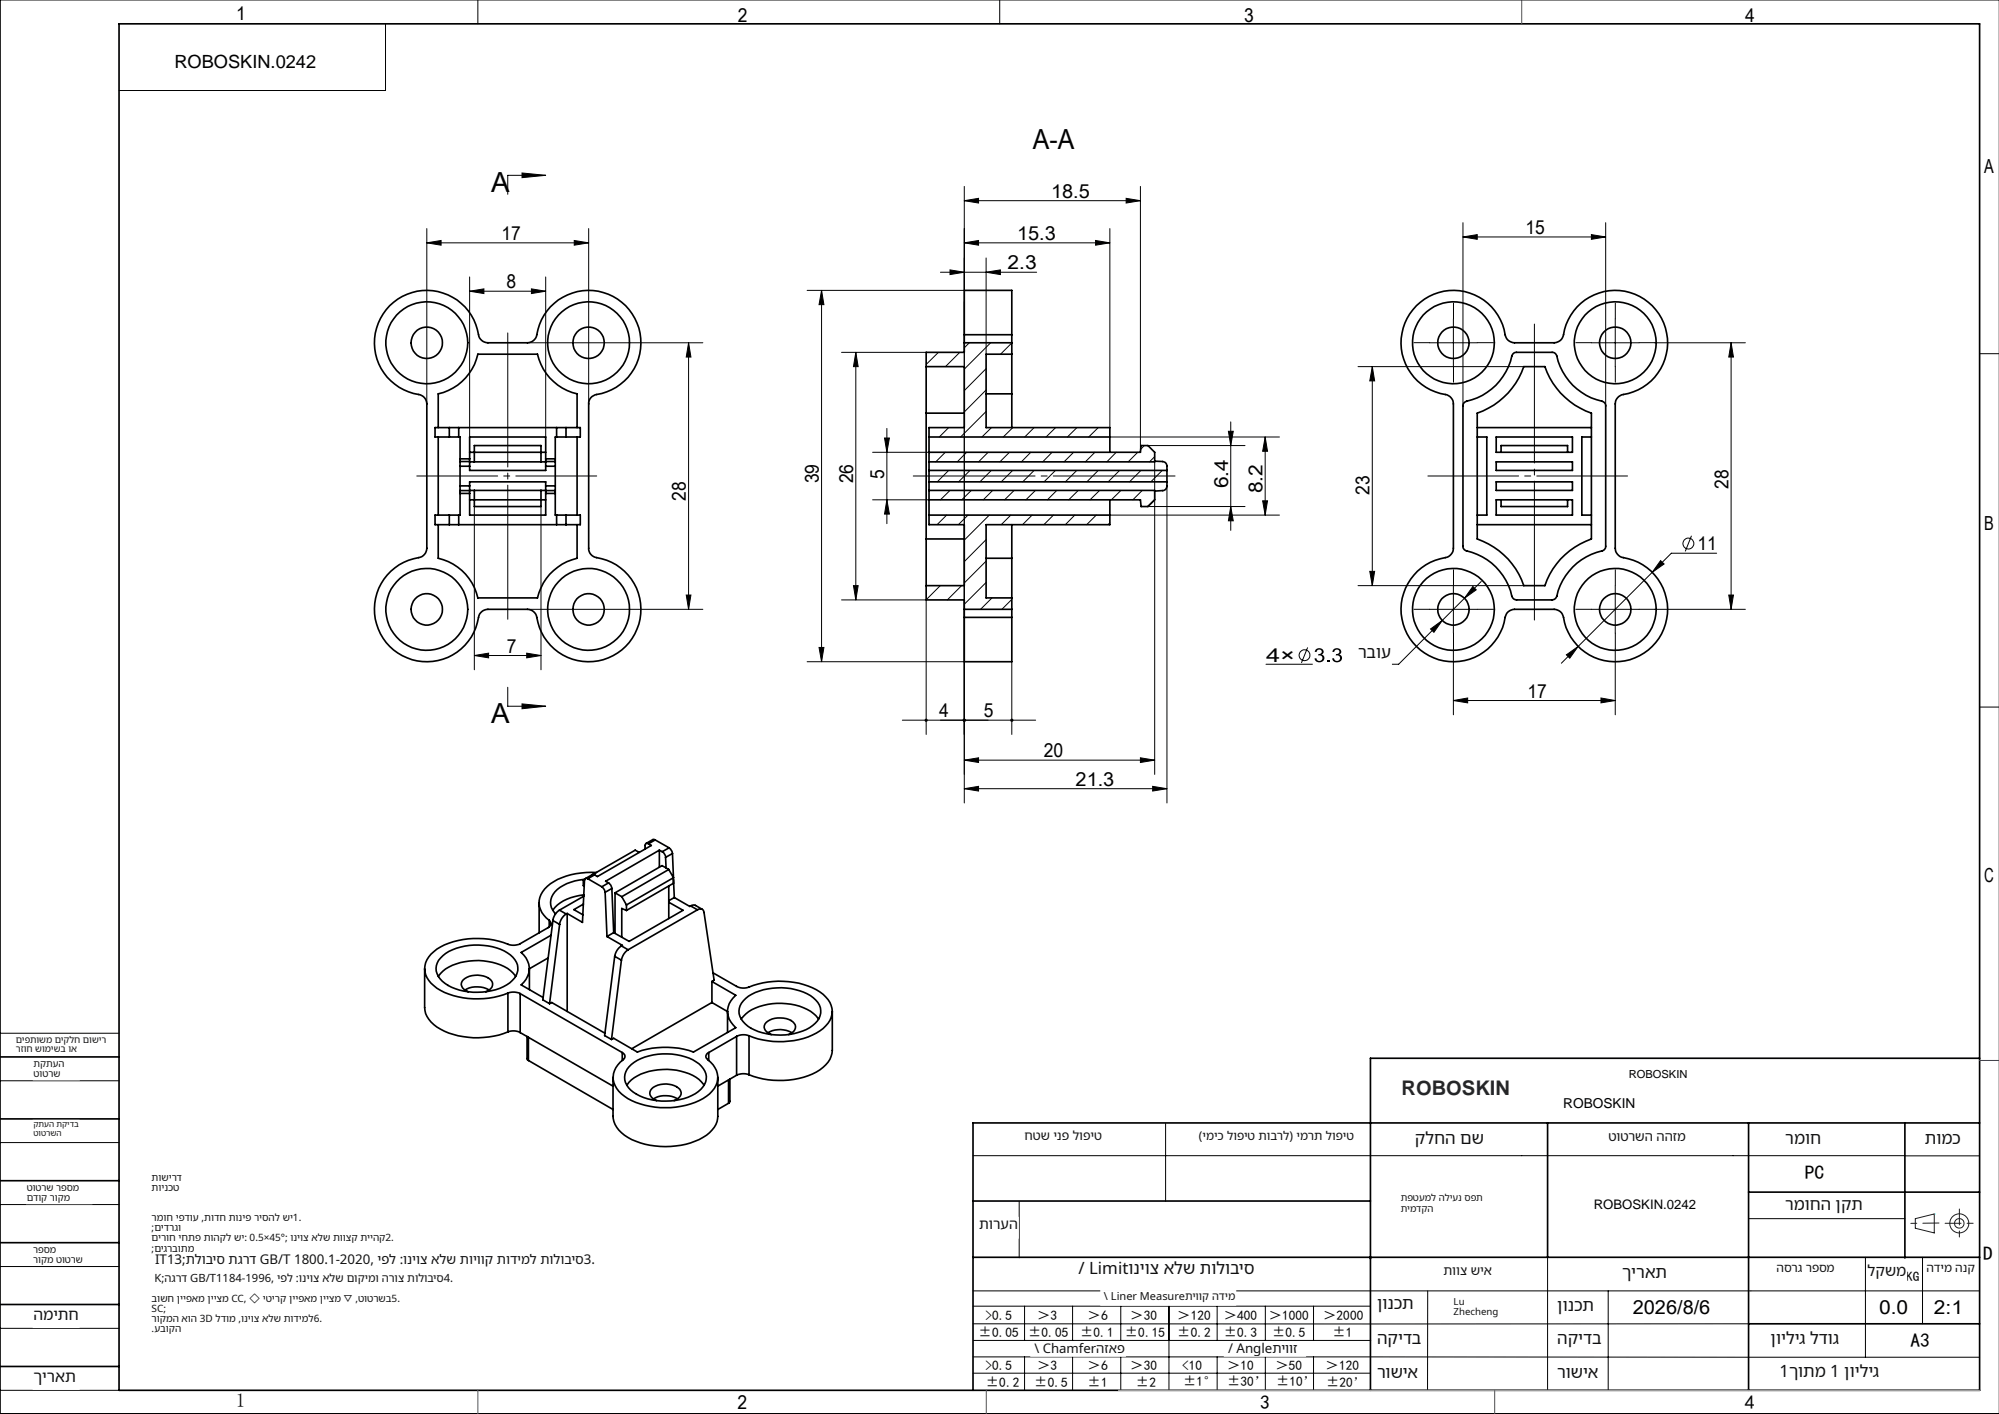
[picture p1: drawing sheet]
<svg xmlns="http://www.w3.org/2000/svg" width="420mm" height="297mm" viewBox="0 0 420 297" stroke-linecap="round" stroke-linejoin="round" font-family="sans-serif">
<g fill="none" stroke="#000" stroke-width=".21">
<path d="M100.4 0v5M210 0v5M420 0h-419.9v297h419.9M81 5v14h-56M109.7 36.3l5 .5-5 .5zM114.7 36.8h-8v4M202.6 39.2v129.5M239.6 39.2v55.8M89.7 51l3-.5v1zM89.7 51h34M89.7 48v36.8M98.7 58.2v33.6"/>
<path d="M114.7 58.2v33.6M120.7 50.5l3 .5-3 .5zM123.7 48v36.8M197.6 57.2h20.2M199.6 56.7l3 .5-3 .5zM202.6 51l3-.5v1zM202.6 42.2l3-.5v.9zM202.6 51h30.6M202.6 42.2h37M207.2 57.2l3-.5v1zM207.2 54.2v20.2M230.2 50.5l3 .5-3 .5z"/>
<path d="M233.2 48v41.8M236.6 41.7l3 .5-3 .4zM307.4 49.8l3-.5v1zM307.4 46.8v38.5M307.4 49.8h30M334.4 49.3l3 .5-3 .5zM337.4 46.8v38.5M98.7 61.2l3-.5v1zM98.7 61.2h16M110.8 72h36.9M111.7 60.7l3 .5-3 .5zM144.7 72l.5 3h-1z"/>
<path d="M144.7 72v56M169.6 61h33M172.6 61l.5 3h-1zM172.6 61v78M176.8 74h17.8M179.8 74l.5 3h-1zM179.8 74v52M197.2 74l-2.6 2.5M201.6 74l-3 3M203.7 72l-1.1 1.1M207.2 77.4l-4.6 4.7M208.1 72l-5.5 5.5"/>
<path d="M212.6 72l-2.4 2.4M285.3 77h34.8M288.3 77l.5 3h-1zM288.3 77v46M300.4 72h10M305.4 67v10M334.4 72h10M339.4 67v10M347.7 72h19M363.7 72l.5 3h-1zM363.7 72v56M415.9 74.3h4.1"/>
<path d="M183.3 95h11.9M185.8 92h1.1l-.6 3zM186.3 90v20M198.6 95l-2 2M199.3 89.8l-2 2M199.3 98.8l-2.4 2.4M203.1 95l-2 2M203.8 98.8l-2.4 2.4M207.2 81.9l-4.6 4.6M207.2 86.4l-5.4 5.4M207.6 95l-2 2M208.3 98.8l-2.4 2.4"/>
<path d="M208.3 89.8l-2 2M212.1 95l-2 2M212.8 98.8l-2.4 2.4M212.8 89.8l-2 2M216.6 95l-2 2M217.3 89.8l-2 2M217.3 98.8l-2.4 2.4M221.1 95l-2 2M221.8 98.8l-2.4 2.4M221.8 89.8l-2 2M225.6 95l-2 2M226.2 98.8l-2.4 2.4"/>
<path d="M226.3 89.8l-2 2M230 95l-2 2M230.8 89.8l-2.1 2M230.8 98.8l-2.4 2.4M233.2 91.8h35.6M234.5 95l-1.9 2M235.2 98.8l-2.4 2.4M239 95l-2 2M239.7 98.8l-2.4 2.4M240.4 93.6l-.7 .8M241.2 93.6h20.4M242.6 95.9l-1.1 1.1"/>
<path d="M242.6 97v65.7M244.2 98.8l-2.4 2.4M258.1 90.6h1l-.5 3zM258.6 88.6v22.8M265.8 91.8v16.4M265.8 91.8l.5 3h-1zM99.7 106.4v34.3M113.7 106.4v34.3M183.3 105h11.9M186.3 105l.6 3h-1.1zM198.9 108.2l-2 2M199.6 103l-2 2"/>
<path d="M203.4 108.2l-2 2M204.1 103l-2 2M207.2 117.9l-4.6 4.5M207.2 113.3l-4.6 4.7M207.9 108.2l-5.3 5.2M208.6 103l-2 2M212.4 108.2l-2 2M213.1 103l-2 2M216.9 108.2l-2.1 2M217.6 103l-2.1 2M221.3 108.2l-2 2M222 103l-1.9 2"/>
<path d="M225.8 108.2l-2 2M226.6 103l-2.1 2M230.3 108.2l-2 2M231 103l-2 2M233.2 109.8l-.4 .4M233.2 108.2h35.6M235.5 103l-2 2M240 103l-2 2M241.2 106.4h20.4M242.6 104.9l-1.5 1.5M245.2 102.1v66.6M258.6 106.4l.5 3h-1z"/>
<path d="M265.3 105.2h1l-.5 3zM348.9 117.8l.7 .7-2.5 1.7zM355.4 112.5l-1.3 3.3M360.7 116.2h-9.5l-23.2 23.1M99.7 137.7l3-.5v1zM99.7 137.7h14M110.7 137.2l3 .5-3 .5zM110.8 128h36.9M144.2 125h1l-.5 3zM169.6 139h33M172.1 136h1l-.5 3zM176.8 126h17.8v28.3"/>
<path d="M179.3 123h1l-.5 3zM197.6 123l-3 3M202 123l-3 3M207.2 122.3l-4.6 4.6M208.4 125.6l-2.4 2.4M212.6 125.9l-2.1 2.1M212.6 139v15.3M274.7 136l-1.3 3.2M285.3 123h34.8M287.8 120h1l-.5 3zM300.4 128h10M300.6 132.1l2.4-1.8-1.7 2.5z"/>
<path d="M305.4 123v10M305.4 136.3v13.8M309.5 123.2l.7 .7-2.5 1.8zM311.2 122.1l-17.3 17.4h-27.9M329.1 137.5l2.5-1.7-1.8 2.5zM334.4 128h10M339.4 123v10M339.4 136.3v13.8M347.7 128h19M363.2 125h1l-.5 3zM106.7 144.4v3.9h8M109.7 147.8l5 .5-5 .6z"/>
<path d="M189.6 151.3h28M202.6 159.7l3-.5v1zM202.6 159.7h40M239.6 159.2l3 .5-3 .5zM305.4 147.1l3-.5v1zM305.4 147.1h34M336.4 146.6l3 .5-3 .5zM415.9 148.5h4.1M202.6 165.7l3-.5v1zM202.6 165.7h42.6M242.2 165.2l3 .5-3 .5zM0 217h25"/>
<path d="M0 227h25M0 240h25M244.9 236v16.3M0 253h25M204.4 242.7h195.8M214.1 252.4v11.8M367.4 256h32.8M400.2 242.8h15.7M0 266h25M0 279h25M204.4 271.1h211.5M204.4 278.1h163"/>
<path d="M204.4 274.4h83.5M215.3 274.4v7.1M225.4 274.4v7.1M235.5 274.4v7.1M245.6 274.4v17.6M255.7 274.4v7.1M265.9 274.4v7.1M276 274.4v7.1M300 271.1l-.1 21M325.2 264.1v27.9M337.9 271.1v20.9M391.9 264.1v21"/>
<path d="M403.9 264.1v14M0 292h25M204.4 285l211.5 .1M204.4 288.4h83.5M204.5 281.5h83.5M215.3 285v7M225.4 285v7M235.5 285v7M255.7 285v7M265.9 285v7M276 285v7M287.9 292h128"/>
<circle cx="354.7" cy="114.2" r="1.15"/>
<circle cx="274.1" cy="137.6" r="1.15"/>
</g>
<g fill="none" stroke="#191924" stroke-width=".21">
<path d="M402.4 256l4-1v4l-4-1z"/>
<circle cx="411.7" cy="257" r="1"/>
<circle cx="411.7" cy="257" r="2"/>
</g>
<path d="M342 100h-42" fill="none" stroke="#000" stroke-width=".21" stroke-dasharray="30.5 1.3 1.3 1.3" stroke-dashoffset="11.4"/>
<path d="M322.4 68.1v62.1" fill="none" stroke="#000" stroke-width=".21" stroke-dasharray="30.5 1.3 1.3 1.3" stroke-dashoffset="1.3"/>
<g fill="none" stroke="#000" stroke-width=".21" stroke-dasharray="30.5 1.3 1.3 1.3">
<path d="M300.4 72h-3.3M305.4 67v-3.3M305.4 77v3.3M310.4 72h3.3M334.4 72h-3.3M339.4 67v-3.3M339.4 77v3.3M344.4 72h3.3M300.4 128h-3.3M305.4 123v-3.3M305.4 133v3.3M310.4 128h3.3"/>
<path d="M334.4 128h-3.3M339.4 123v-3.3M339.4 133v3.3M344.4 128h3.3"/>
</g>
<path d="M191.9 100h55" fill="none" stroke="#000" stroke-width=".21" stroke-dasharray="30.5 1.3 1.3 1.3" stroke-dashoffset="4.9"/>
<path d="M125.4 100h-37.8" fill="none" stroke="#000" stroke-width=".21" stroke-dasharray="30.5 1.3 1.3 1.3" stroke-dashoffset="13.5"/>
<path d="M106.7 69.9v60.2" fill="none" stroke="#000" stroke-width=".21" stroke-dasharray="30.5 1.3 1.3 1.3" stroke-dashoffset="2.3"/>
<g fill="none" stroke="#000" stroke-width=".35">
<path d="M25 5h390.9v287h-390.9zM81.9 64.2a11.1 11.1 0 0 1 11.3-2.6 11.1 11.1 0 0 1 7.4 9.1l.6 .8 1 .5h8.6a2.02 2.02 0 0 0 2-1.7 11 11 0 0 1 11.5-9.3 11 11 0 0 1 10.4 10.7 11 11 0 0 1-9.7 11.2l-.9 .6-.4 1v30.6a1.95 1.95 0 0 0 1.6 2 11 11 0 0 1 9.3 11.6 11 11 0 0 1-10.6 10.3 11 11 0 0 1-11.3-9.6l-.6-.9-.9-.5h-8.7a2.02 2.02 0 0 0-2 1.7 11 11 0 0 1-11.5 9.3 11 11 0 0 1-10.4-10.7 11 11 0 0 1 9.7-11.3l.6-.3 .5-.5 .3-1.1v-30.3a2.02 2.02 0 0 0-1.7-1.9 11 11 0 0 1-8.8-7.5 11 11 0 0 1 2.7-11.2zM194.6 77v9.8M194.6 77h8v12.8h-7.4v20.4h7.4v12.8h-8M202.6 70.3v1.7M202.6 70.3v-9.3h10v9.3M202.6 72h10M202.6 72v2h-8v3M202.6 70.3h10M212.6 70.3v1.7M212.6 74.4v8.3M212.6 74.4h-5.4v15.4h26v5.2"/>
<path d="M212.6 72v2.4M297.6 64.2a11.1 11.1 0 0 1 11.4-2.6 11.1 11.1 0 0 1 7.3 9.1l.6 .8 1 .5h8.6a2.02 2.02 0 0 0 2-1.7 11 11 0 0 1 11.6-9.3 11 11 0 0 1 10.3 10.7 11 11 0 0 1-9.7 11.2l-.6 .4-.4 .5-.3 1v30.3a2.02 2.02 0 0 0 1.7 2 11 11 0 0 1 9.2 11.6 11 11 0 0 1-10.6 10.3 11 11 0 0 1-11.3-9.6l-.6-.9-.9-.5h-8.7a2.02 2.02 0 0 0-2 1.7 11 11 0 0 1-11.5 9.3 11 11 0 0 1-10.3-10.7 11 11 0 0 1 9.6-11.3l.6-.3 .5-.5 .3-1.1v-30.3a2.02 2.02 0 0 0-1.7-1.9 11 11 0 0 1-8.8-7.5 11 11 0 0 1 2.7-11.2zM317.9 74.3l.6-.3h7.6a.99 .99 0 0 1 1 .8 12.8 12.8 0 0 0 9.8 9.6l.5 .7v29.6a.99 .99 0 0 1-.8 1 12.9 12.9 0 0 0-9.6 9.8l-.4 .4-.5 .1h-7.5a1.09 1.09 0 0 1-1-.8 12.8 12.8 0 0 0-9.8-9.6l-.4-.7v-29.6a.99 .99 0 0 1 .8-1 12.8 12.8 0 0 0 9.6-9.8zM92.1 89.8v-7.1a11 11 0 0 0 8.3-8.3h12.5a11 11 0 0 0 8.3 8.3v7.1M92.1 91.8v16.4M94.4 89.8h2M94.4 91.8h2M94.4 89.8h-3v2h3M94.4 89.8v2M96.4 91.8h.3v5.1M96.4 89.8v2M96.4 89.8h20.5"/>
<path d="M96.7 96.9v1M96.7 97.9v4.2M96.7 97.9h2M96.7 96.9h2M96.7 96.4h2M98.7 96.9v1M98.7 96.9v-5.1h16v5.1M98.7 97.9v.9h16v-.9M98.7 95h16M98.7 97h16M99.7 97v-3.4h14v3.4M114.7 96.9v1"/>
<path d="M114.7 97.9h2M114.7 96.9h2M114.7 96.4h2M116.7 96.9v1M116.7 97.9v4.2M116.9 89.8h2M116.9 91.8h2M116.9 91.8h-.2v5.1M116.9 89.8v2M118.9 89.8h3v2h-3M118.9 89.8v2M121.2 91.8v16.4"/>
<path d="M194.6 86.8v26.4M194.6 86.8h8M195.2 98.8h50M195.2 95h44.4l.1-1.4h1.5l1.4 1.4v2h-47.4M195.2 91.8h38M207.2 82.7h5.4M212.6 82.7v7.1M242.6 96.9h1.7a.96 .96 0 0 1 .9 1v4.2a.91 .91 0 0 1-.9 .9l-1.7 .1M310.4 86.8a15.9 15.9 0 0 0 9.7-9.8h4.5a15.6 15.6 0 0 0 9.8 9.8v26.4a15.8 15.8 0 0 0-9.8 9.8h-4.5a15.6 15.6 0 0 0-9.7-9.8zM310.4 91.8h2v16.4h-2M310.4 89.8h24M314.4 97h16v1.8h-16z"/>
<path d="M314.4 91.8h16v3.2h-16zM315.4 95v-1.4h14v1.4M334.4 91.8h-2v16.4h2M92.1 110.2v7.1a11 11 0 0 1 8.3 8.3h12.5a11 11 0 0 1 8.3-8.3v-7.1M94.4 110.2h2M94.4 108.2h2M94.4 108.2h-3v2h3M94.4 108.2v2M96.4 110.2h20.5M96.4 108.2v2M96.7 102.1v.9M96.7 102.1h2"/>
<path d="M96.7 103v5.2h-.3M96.7 103h2M96.7 103.6h2M98.7 102.1v.9M98.7 102.1v-.9h16v.9M98.7 103v5.2h16v-5.2M98.7 105h16M98.7 103h16M99.7 103v3.4h14v-3.4M114.7 102.1v.9M114.7 102.1h2M114.7 103h2"/>
<path d="M114.7 103.6h2M116.7 102.1v.9M116.7 103v5.2h.2M116.9 110.2h2M116.9 108.2h2M116.9 108.2v2M118.9 108.2h3v2h-3M118.9 108.2v2M194.6 113.2v9.8M194.6 113.2h8M195.2 101.2h50M195.2 103h47.4v2l-1.4 1.4h-1.5l-.1-1.4h-44.4"/>
<path d="M195.2 108.2h38M207.2 117.3h5.4M212.6 117.3v8.3M212.6 110.2v7.1M233.2 105v5.2h-26v15.4h5.4M310.4 110.2h24M314.4 101.2h16v1.8h-16zM314.4 105h16v3.2h-16zM315.4 105v1.4h14v-1.4M194.6 123v3h8v2M202.6 128v1.7M202.6 129.7v9.3h10v-9.3"/>
<path d="M202.6 128h10M202.6 129.7h10M212.6 128v1.7M212.6 125.6v2.4M134.3 179l-.8-.4-8.9 5.1M136.2 177.2a.42 .42 0 0 0-.4 0 .42 .42 0 0 0-.3 .4v.8M136.2 177.2l.6 .4-11.3 6.5-.6-.3M137.7 176.4h-.5l-1.5 .8M137.7 176.4l-1.5 .8M137.7 176.4l2.9 1.7M138.5 178.6l.6 .3M138.5 178.6l-11.3 6.5 .6 .4"/>
<path d="M138.5 178.6v3.5M139.1 178.9l.6 .7 .1 .5M140.6 178.1l.5 .6 .2 .6M140.6 178.1l-1.5 .8M141.3 179.3l-1.5 .8M141.3 179.3l.2 5M113.3 189.6v6.3M115.4 193.3a.87 .87 0 0 1-.2 1.5l-5.9 3.4a3.7 3.7 0 0 1-3.5-.2 17.2 17.2 0 0 0-14 1.4 4.8 4.8 0 0 0-2.4 5.3 8.2 8.2 0 0 0 5.8 4.4 18.4 18.4 0 0 0 11.5-.5M115.4 193.3v1.4M115.7 196.5l-6.2 3.6a4.2 4.2 0 0 1 0 6.8l4.6 2.6M116.2 193.4l-2.1 16.6 1.4 .8M116.2 193.4l1.4 .8"/>
<path d="M117.5 191.2a3 3 0 0 0-1.3 2.2M117.5 191.2l1.5 .8M117.6 194.2l-2.1 16.6M119 192a3 3 0 0 0-1.4 2.2M119.2 191.9v20.5M119.2 191.9l-.2 .1M122.6 189.9l-2 1.2 1.9 1.1M122.7 188a8.6 8.6 0 0 0-6.6 3.2M122.7 188.2l-5.2 3M122.7 186.2l-.1-.2v-1.1l.2-.2a9 9 0 0 0-6.6 3.2 3.2 3.2 0 0 0 .5 4.1M123.5 184.6a.43 .43 0 0 0-.5-.1 .43 .43 0 0 0-.2 .4l-.4 8.8-3.2-1.8M123.5 184.6l2.9 1.7"/>
<path d="M124.9 183.8l-.5-.1-1.4 .8M124.9 183.8l-1.4 .8M125.3 183.3a14.8 14.8 0 0 0-10.3 2.9 4.3 4.3 0 0 0 .4 7.1M126.4 186.3l.5 .5 .2 .6M127.1 187.4l.4 9.3M127.5 196.7l3.3 1.9-.2 .1M127.8 185.5a1.48 1.48 0 0 1 .8 1.1M127.8 185.5l-1.4 .8M128.6 186.6l-1.5 .8M128.6 186.6l.3 9.3M128.9 195.9l-1.4 .8M129.2 187.5l1.4 .8"/>
<path d="M129.2 187.5v8.5M130.6 198.7a3.2 3.2 0 0 0-1.4 2.2M130.6 198.7l1.4 .8M130.6 188.3l1 1.8M131.6 190.1v1.1M131.6 191.2l-1-.4v6M132 199.5a3.2 3.2 0 0 0-1.4 2.2M139.8 180.1l.1 2.2M140.5 182.6l-9.9 5.7M140.5 182.6l1 1.8M140.5 182.6l-1.4-.8-9.9 5.7M140.5 189.5l3 1.7-11.3 6.5-3.3-1.8"/>
<path d="M140.5 186.1v6.8M141.5 184.4l-9.9 5.7M141.5 184.4v1.1l-9.9 5.7M141.5 184.7l.2 3.8M141.7 188.5l-1.2 .7M141.7 188.5l3.2 1.9 .2-.1M145.1 190.3l.7-.2 1.7 .9M145.1 190.3l1.4 .8M146.5 191.1a.82 .82 0 0 1 .9-.2 .82 .82 0 0 1 .5 .8l2.1 14.2-.4 .3M146.5 191.1l-14.5 8.4M89.2 203.5v8.1a6 6 0 0 0 4.2 5 17.5 17.5 0 0 0 13.3 .1M92.1 205.1a8.4 8.4 0 0 1 6.5-3.2 12.2 12.2 0 0 1 8.6 2l1.1 1.2"/>
<path d="M92.6 201.2a10.8 10.8 0 0 1 9-2.6 8.3 8.3 0 0 1 6.9 3.5 3.5 3.5 0 0 1-1.4 4.3 13 13 0 0 1-13.6 .1 3.5 3.5 0 0 1-1.4-4.8zM97.7 208a5.1 5.1 0 0 1 5 0M98.4 208.3a1.56 1.56 0 0 1-1.1-2.5 4.6 4.6 0 0 1 5.9 .1 1.54 1.54 0 0 1-1.1 2.4M106.7 208.6a3.2 3.2 0 0 1 2.6 .1M106.7 216.7a3.1 3.1 0 0 1 2.6 .2M106.7 208.6v8.1M109.3 208.7l21.4 12.4M109.3 208.7v8.2M109.3 216.9l19.5 11.2M110.7 217.7v4.7l.3 .3M111 217.9v4.8M115.1 201.2l-3.9 2.3v4.4"/>
<path d="M115.5 210.8l.4-.2 11.2 6.4M129.2 200.9l-2.2 16.6 1.5 .8M129.2 200.9l1.4 .8M130.6 201.7l-2.1 16.6M149.6 206.2l5 2.9a4.2 4.2 0 0 0 0 6.8l-8.9 5.1a17.9 17.9 0 0 0-11.8 0l-5-2.9-.4 .2M149.6 206.2v4.4M149.6 210.6l-16.8 9.7M149.6 210.6l3.3 1.9M149.8 204.3l5 2.9a3.6 3.6 0 0 0 3.5-.2 17.2 17.2 0 0 1 14 1.3 4.6 4.6 0 0 1 2.3 5.4 7.6 7.6 0 0 1-4.8 4.1 17.9 17.9 0 0 1-12.4-.2M152.9 212.4v4.4M154.8 217.7l-5.9 3.4M154.8 217.7v8.1"/>
<path d="M155.8 214.1a7.6 7.6 0 0 1 5.5-3.1 11.9 11.9 0 0 1 10.1 2.3l.6 .8M156.7 209.7a12.8 12.8 0 0 1 11.3-1.6 6.1 6.1 0 0 1 4.4 3.6 3.8 3.8 0 0 1-2.3 4.2 13.2 13.2 0 0 1-13-.4 3.5 3.5 0 0 1-1.3-4.8zM157.4 217.6a3.2 3.2 0 0 0-2.6 .1M157.4 217.6v8.1M161.3 216.9a5.1 5.1 0 0 1 5.1 0M162 217.3a1.6 1.6 0 0 1-1-2.5 4.7 4.7 0 0 1 5.9 .1 1.58 1.58 0 0 1-1.2 2.4M174.9 212.4v8.2a5.6 5.6 0 0 1-3.4 4.6 17.6 17.6 0 0 1-14.1 .5M0 222h25M0 235h25M111 222.7l17.8 10.3M128.8 226.3v8.2a5.9 5.9 0 0 0 3.9 4.9 17.1 17.1 0 0 0 15.7-1l.7-.5a4.6 4.6 0 0 0 1.7-3.4v-8.2M130.7 221.1a.84 .84 0 0 1 .6 .7 .84 .84 0 0 1-.3 .8 4.4 4.4 0 0 0 .2 7.7 16.7 16.7 0 0 0 17.2 0 4.6 4.6 0 0 0 2.1-5.4 8.8 8.8 0 0 0-2.1-2.7v-.6l.5-.5"/>
<path d="M130.7 221.1v1.6M131.7 228a8.6 8.6 0 0 1 6.5-3.3 12.3 12.3 0 0 1 8.7 2l1.1 1.3M132.2 224.1a11 11 0 0 1 8.9-2.7 9.2 9.2 0 0 1 6.7 3.1 3.3 3.3 0 0 1-1.1 4.8 13 13 0 0 1-13.6 .1 3.4 3.4 0 0 1-.9-5.3zM137.3 230.8a5.1 5.1 0 0 1 5 0M138 231.2a1.56 1.56 0 0 1-1.1-2.5 4.6 4.6 0 0 1 5.9 .1 1.58 1.58 0 0 1-1.2 2.4M148.9 221.1v1.6M153.1 231.7l-2.3 1.3M153.1 226.8v4.9M153.4 226.7v4.7l-.3 .3M154.8 225.8l-4 2.3M157.4 225.7a3.3 3.3 0 0 0-2.6 .1M325.2 235.9v28.2"/>
<path d="M367.4 235.9v56.1M400.2 235.9v28.3M415.9 235.9h-211.5v56.1M415.9 222.3h-128v69.7M0 248h25M204.4 252.3h83.5M367.4 250.4h48.5M0 261h25M0 274h25M204.4 264.1h211.5M367.4 278.1h48.5M0 287h25"/>
<circle cx="89.7" cy="72" r="3.3"/>
<circle cx="89.7" cy="72" r="8.6"/>
<circle cx="123.7" cy="72" r="8.6"/>
<circle cx="123.7" cy="72" r="3.3"/>
<circle cx="305.4" cy="72" r="3.3"/>
<circle cx="305.4" cy="72" r="8.6"/>
<circle cx="339.4" cy="72" r="3.3"/>
<circle cx="339.4" cy="72" r="8.6"/>
<circle cx="89.7" cy="128" r="3.3"/>
<circle cx="89.7" cy="128" r="8.6"/>
<circle cx="123.7" cy="128" r="8.6"/>
<circle cx="123.7" cy="128" r="3.3"/>
<circle cx="305.4" cy="128" r="8.6"/>
<circle cx="305.4" cy="128" r="3.3"/>
<circle cx="339.4" cy="128" r="3.3"/>
<circle cx="339.4" cy="128" r="8.6"/>
</g>
<path d="M407.4 256.9l-5.9 .1M408.7 256.9h6M411.7 253.9v6" fill="none" stroke="#191924" stroke-width=".21" stroke-dasharray="6.3 1.3 1.3 1.3" stroke-dashoffset="3"/>
<path d="M235 292h180.9" fill="none" stroke="#c0c0c0" stroke-width=".21"/>
<path d="M319.7 0v5M415.9 222.7h4.1M100.4 292v5M207.2 292v5M314 292v5" fill="none" stroke="#00f" stroke-width=".21"/>
<path d="M406.4 255h.1" fill="none" stroke="#0ff" stroke-width=".21"/>
<g fill="#000">
<path d="M109.7 36.3l5 .5-5 .5zM109.7 147.8l5 .5-5 .6z"/>
<path d="M120.7 50.5l3 .5-3 .5zM89.7 51l3-.5v1zM239.6 159.2l3 .5-3 .5zM202.6 159.7l3-.5v1z"/>
<path d="M207.2 57.2l3-.5v1zM199.6 56.7l3 .5-3 .5z"/>
<path d="M230.2 50.5l3 .5-3 .5zM202.6 51l3-.5v1zM242.2 165.2l3 .5-3 .5zM202.6 165.7l3-.5v1zM236.6 41.7l3 .5-3 .4zM202.6 42.2l3-.5v.9z"/>
<path d="M334.4 49.3l3 .5-3 .5zM307.4 49.8l3-.5v1z"/>
<path d="M98.7 61.2l3-.5v1zM111.7 60.7l3 .5-3 .5z"/>
<path d="M144.7 72l.5 3h-1zM144.2 125h1l-.5 3z"/>
<path d="M172.6 61l.5 3h-1zM172.1 136h1l-.5 3zM179.8 74l.5 3h-1zM179.3 123h1l-.5 3zM185.8 92h1.1l-.6 3zM186.3 105l.6 3h-1.1zM258.1 90.6h1l-.5 3zM258.6 106.4l.5 3h-1zM265.8 91.8l.5 3h-1zM265.3 105.2h1l-.5 3z"/>
<path d="M288.3 77l.5 3h-1zM287.8 120h1l-.5 3z"/>
<path d="M99.7 137.7l3-.5v1zM110.7 137.2l3 .5-3 .5z"/>
<path d="M309.5 123.2l-1.8 2.5 2.5-1.8zM300.6 132.1l.7 .7 1.7-2.5zM329.1 137.5l.7 .8 1.8-2.5zM348.9 117.8l-1.8 2.4 2.5-1.7z"/>
<path d="M363.2 125h1l-.5 3zM363.7 72l.5 3h-1z"/>
<path d="M202.4 151l-.2 .3h.4h-.4a.35 .35 0 0 0 .4 .3 .35 .35 0 0 0 .3-.4 .35 .35 0 0 0-.5-.2zM194.3 151.1v.1a.35 .35 0 0 0 .2 .4 .35 .35 0 0 0 .4-.3h-.3h.3a.35 .35 0 0 0-.2-.4 .35 .35 0 0 0-.4 .2z"/>
<path d="M202.3 151.1v.1a.32 .32 0 0 0 .3 .4 .32 .32 0 0 0 .3-.3h-.3h.3a.32 .32 0 0 0-.2-.4 .32 .32 0 0 0-.4 .2zM212.4 151l-.1 .3h.3h-.3a.34 .34 0 0 0 .4 .3 .34 .34 0 0 0 .2-.5 .34 .34 0 0 0-.5-.1z"/>
<path d="M336.4 146.6l3 .5-3 .5zM305.4 147.1l3-.5v1z"/>
</g>
<g fill="#fff" stroke="#fff" stroke-width=".35">
<path d="M36.7 9.6h31v5.9h-31z"/>
<path d="M334.9 250.7h22.4v4.2h-22.4z"/>
<path d="M276 134.7h16.3v5.7h-16.3z"/>
<path d="M31.9 246.3h12.8v4.4h-12.8z"/>
<path d="M31.9 254.7h34.1v4.4h-34.1z"/>
<path d="M31.9 259h58.3v4.4h-58.3z"/>
<path d="M31.9 263.2h93.9v4.4h-93.9z"/>
<path d="M31.9 267.4h64v4.4h-64z"/>
<path d="M31.9 271.7h54v4.4h-54z"/>
<path d="M31.9 275.9h37v4.4h-37z"/>
<path d="M5.6 248.5h13.6v4.3h-13.6z"/>
<path d="M7 274.5h9.6v4.3h-9.6z"/>
<path d="M7 287.5h9.6v4.3h-9.6z"/>
<path d="M7 261.5h10.9v4.2h-10.9z"/>
<path d="M3.3 217.4h19.1v4.2h-19.1z"/>
<path d="M7 235.4h9.6v4.2h-9.6z"/>
<path d="M7.1 222.5h9.5v4.2h-9.5z"/>
<path d="M294.3 250.7h20.4v4.2h-20.4z"/>
<path d="M404.4 237.3h8.2v4.2h-8.2z"/>
<path d="M215.3 237.3h16.3v4.2h-16.3z"/>
<path d="M251.9 237.3h32.6v4.2h-32.6z"/>
<path d="M205.7 255.8h8.2v4.2h-8.2z"/>
<path d="M375.1 237.3h16.3v4.2h-16.3z"/>
<path d="M337.9 237.3h16.3v4.2h-16.3z"/>
<path d="M342.2 224.2h50.8v4.4h-50.8z"/>
<path d="M297.3 237.3h16.3v4.2h-16.3z"/>
<path d="M404.8 265.2h10.2v4.2h-10.2z"/>
<path d="M392.4 265.5h8.1v4.2h-8.1z"/>
<path d="M289.3 272h10.2v4.2h-10.2z"/>
<path d="M303.3 265.5h10.2v4.2h-10.2z"/>
<path d="M289.3 279.5h10.2v4.2h-10.2z"/>
<path d="M327.2 286.5h10.2v4.3h-10.2z"/>
<path d="M373 286.3h36.6v4.2h-36.6z"/>
<path d="M327.2 279.4h10.2v4.2h-10.2z"/>
<path d="M373.2 265.2h12.3v4.2h-12.3z"/>
<path d="M289.3 286.6h10.2v4.2h-10.2z"/>
<path d="M305.4 272.5h12.2v4.3h-12.2z"/>
<path d="M231.3 271.1h28.3v3h-28.3z"/>
<path d="M216.6 281.9h19.8v2.9h-19.8z"/>
<path d="M257.3 281.9h16.9v2.9h-16.9z"/>
<path d="M225.7 264.7h39.5v5.2h-39.5z"/>
<path d="M372 279.5h16.3v4.2h-16.3z"/>
<path d="M340.8 265.5h10.2v4.2h-10.2z"/>
<path d="M327.2 272.5h10.2v4.3h-10.2z"/>
<path d="M375.1 251.4h16.3v4.2h-16.3z"/>
<path d="M328.5 229.2h78.3v4.4h-78.3z"/>
<path d="M342.2 223.6h51.5v3.6h-51.5z"/>
</g>
<g font-size="5.8">
<text x="217" y="31.3">A-A</text>
<text x="103.2" y="40.4">A</text>
<text x="103.2" y="151.9">A</text>
</g>
<text font-size="4.3" x="276" y="139.1">3.3</text>
<text font-size="4.2" fill="#1f2633" x="294.5" y="230">ROBOSKIN</text>
<g font-size="4.1">
<text x="49.6" y="4.3">1</text>
<text x="155.1" y="4.6">2</text>
<text x="261.4" y="4.6">3</text>
<text x="366.6" y="4.6">4</text>
<text x="220.9" y="41.6">18.5</text>
<text x="416.9" y="36.3">A</text>
<text x="105.4" y="50.4">17</text>
<text x="213.7" y="50.4">15.3</text>
<text x="320.5" y="49.2">15</text>
<text x="211.7" y="56.6">2.3</text>
<text x="106.4" y="60.6">8</text>
<text x="172" y="101.5" transform="rotate(-90 172 101.5)">39</text>
<text x="179.3" y="101.5" transform="rotate(-90 179.3 101.5)">26</text>
<text x="185.8" y="100.5" transform="rotate(-90 185.8 100.5)">5</text>
<text x="144.1" y="105.3" transform="rotate(-90 144.1 105.3)">28</text>
<text x="258" y="102.6" transform="rotate(-90 258 102.6)">6.4</text>
<text x="265.2" y="103.6" transform="rotate(-90 265.2 103.6)">8.2</text>
<text x="287.8" y="103.9" transform="rotate(-90 287.8 103.9)">23</text>
<text x="363.2" y="102.6" transform="rotate(-90 363.2 102.6)">28</text>
<text x="416.9" y="111.3">B</text>
<text x="356.6" y="115.6">11</text>
<text x="106.5" y="137.1">7</text>
<text x="266" y="139.1">4×</text>
<text x="320.9" y="146.5">17</text>
<text x="197.3" y="150.7">4</text>
<text x="206.7" y="150.7">5</text>
<text x="219.3" y="159.1">20</text>
<text x="226" y="165.1">21.3</text>
<text x="416.9" y="185.3">C</text>
<text x="379.2" y="247.6">PC</text>
<text x="416.7" y="264.6">D</text>
<text x="343.1" y="276">2026/8/6</text>
<text x="394.8" y="276">0.0</text>
<text x="406.3" y="276">2:1</text>
<text x="401.4" y="283">A3</text>
<text x="49.6" y="295.6">1</text>
<text x="154.9" y="296">2</text>
<text x="264.7" y="296">3</text>
<text x="366.6" y="296">4</text>
</g>
<text font-size="3.8" x="36.7" y="14.2">ROBOSKIN.0242</text>
<g font-size="3.5" fill="#111">
<text x="285.4" y="138.1">רבוע</text>
<text x="297.3" y="240.2">קלחה םש</text>
<text x="375.1" y="240.2">רמוח</text>
<text x="404.4" y="240.2">תומכ</text>
<text x="375.1" y="254.2">רמוחה ןקת</text>
<text x="226.6" y="267.6">/ Limitוניוצ אלש תולוביס</text>
<text x="340.8" y="268.4">ךיראת</text>
<text x="289.3" y="274.9">ןונכת</text>
<text x="327.2" y="275.4">ןונכת</text>
<text x="289.3" y="282.4">הקידב</text>
<text x="327.2" y="282.3">הקידב</text>
<text x="372" y="282.4">ןויליג לדוג</text>
<text x="289.3" y="289.5">רושיא</text>
<text x="327.2" y="289.4">רושיא</text>
<text x="373.9" y="289.2">1ךותמ 1 ןויליג</text>
</g>
<g font-size="3.3" fill="#111">
<text x="7" y="277.2">המיתח</text>
<text x="7" y="290.3">ךיראת</text>
</g>
<text font-size="3.2" fill="#111" x="392.4" y="268.1">לקשמ</text>
<text font-size="3" fill="#111" x="205.7" y="258.2">תורעה</text>
<text font-size="2.9" x="328.5" y="232.7">ROBOSKIN</text>
<g font-size="2.8" fill="#111">
<text x="337.9" y="239.6">טוטרשה ההזמ</text>
<text x="32.6" y="265.5">IT13;תלוביס תגרד GB/T 1800.1-2020, יפל :וניוצ אלש תויווק תודימל תולוביס3.</text>
<text x="217.4" y="284.1">\ Chamferהזאפ</text>
<text x="258" y="284.2">/ Angleתיווז</text>
</g>
<g font-size="2.8">
<text x="334.9" y="254">ROBOSKIN.0242</text>
<text x="400.5" y="269">KG</text>
<text x="205.6" y="280.8">±0.05</text>
<text x="207" y="277.2">&gt;0.5</text>
<text x="216" y="280.8">±0.05</text>
<text x="217.9" y="277.2">＞3</text>
<text x="227" y="280.8">±0.1</text>
<text x="228.5" y="277.2">＞6</text>
<text x="236.3" y="280.8">±0.15</text>
<text x="237.5" y="277.2">＞30</text>
<text x="247.4" y="280.8">±0.2</text>
<text x="247.4" y="277.2">＞120</text>
<text x="257.1" y="280.8">±0.3</text>
<text x="257.1" y="277.2">＞400</text>
<text x="266.6" y="277.2">＞1000</text>
<text x="267.3" y="280.8">±0.5</text>
<text x="278" y="277.2">＞2000</text>
<text x="279.9" y="280.8">±1</text>
<text x="207" y="287.8">&gt;0.5</text>
<text x="217.9" y="287.8">＞3</text>
<text x="228.5" y="287.8">＞6</text>
<text x="237.5" y="287.8">＞30</text>
<text x="248.4" y="287.8">&lt;10</text>
<text x="257.8" y="287.8">＞10</text>
<text x="268" y="287.8">＞50</text>
<text x="278.5" y="287.8">＞120</text>
<text x="207.1" y="291.3">±0.2</text>
<text x="217.3" y="291.3">±0.5</text>
<text x="228.5" y="291.3">±1</text>
<text x="238.7" y="291.3">±2</text>
<text x="248.6" y="291.1">±1°</text>
<text x="257.8" y="291.1">±30’</text>
<text x="268.1" y="291.1">±10’</text>
<text x="278.6" y="291.2">±20’</text>
</g>
<text font-size="2.7" fill="#111" x="303.3" y="267.7">תווצ שיא</text>
<text font-size="2.6" fill="#111" x="215.3" y="239.5">חטש ינפ לופיט</text>
<g font-size="2.5" fill="#111">
<text x="251.9" y="239.4">)ימיכ לופיט תוברל( ימרת לופיט</text>
<text x="373.2" y="267.3">הסרג רפסמ</text>
<text x="404.8" y="267.3">הדימ הנק</text>
</g>
<text font-size="2.4" fill="#111" x="32.5" y="269.4">K;הגרד GB/T1184-1996, יפל :וניוצ אלש םוקימו הרוצ תולוביס4.</text>
<text font-size="2.3" x="342.2" y="226.5">ROBOSKIN</text>
<text font-size="2.3" fill="#111" x="231.9" y="273">\ Liner Measureתיווק הדימ</text>
<g font-size="2.1" fill="#111">
<text x="31.9" y="248">תושירד</text>
<text x="31.9" y="250.2">תוינכט</text>
<text x="31.9" y="256.5">רמוח יפדוע ,תודח תוניפ ריסהל שי1.</text>
<text x="31.9" y="258.7">;</text>
<text x="31.9" y="260.7">םירוח יחתפ תוהקל שי: 0.5×45°; וניוצ אלש תווצק תייהק2.</text>
<text x="31.9" y="262.9">;</text>
<text x="32.4" y="258.7">םידרגו</text>
<text x="32.4" y="262.9">םיגרבותמ</text>
<text x="31.9" y="275.6">SC;</text>
<text x="31.9" y="273.4">בושח ןייפאמ ןייצמ CC, ◇ יטירק ןייפאמ ןייצמ ▽ ,טוטרשב5.</text>
<text x="31.9" y="277.6">רוקמה אוה 3D לדומ ,וניוצ אלש תודימל6.</text>
<text x="31.9" y="279.8">.</text>
<text x="32.4" y="279.8">עבוקה</text>
</g>
<g font-size="2" fill="#111">
<text x="3.3" y="219">םיפתושמ םיקלח םושיר</text>
<text x="3.3" y="221">רזוח שומישב וא</text>
<text x="7.1" y="224.2">תקתעה</text>
<text x="7.1" y="226.3">טוטרש</text>
<text x="5.6" y="250.2">טוטרש רפסמ</text>
<text x="5.6" y="252.3">םדוק רוקמ</text>
<text x="294.3" y="252.3">תפטעמל הליענ ספת</text>
<text x="294.3" y="254.5">תימדקה</text>
<text x="7" y="263.1">רפסמ</text>
<text x="7" y="265.3">רוקמ טוטרש</text>
<text x="305.4" y="274.2">Lu</text>
<text x="305.4" y="276.3">Zhecheng</text>
</g>
<g font-size="1.7" fill="#111">
<text x="7" y="238.6">טוטרשה</text>
<text x="7" y="236.8">קתעה תקידב</text>
</g>
</svg>
